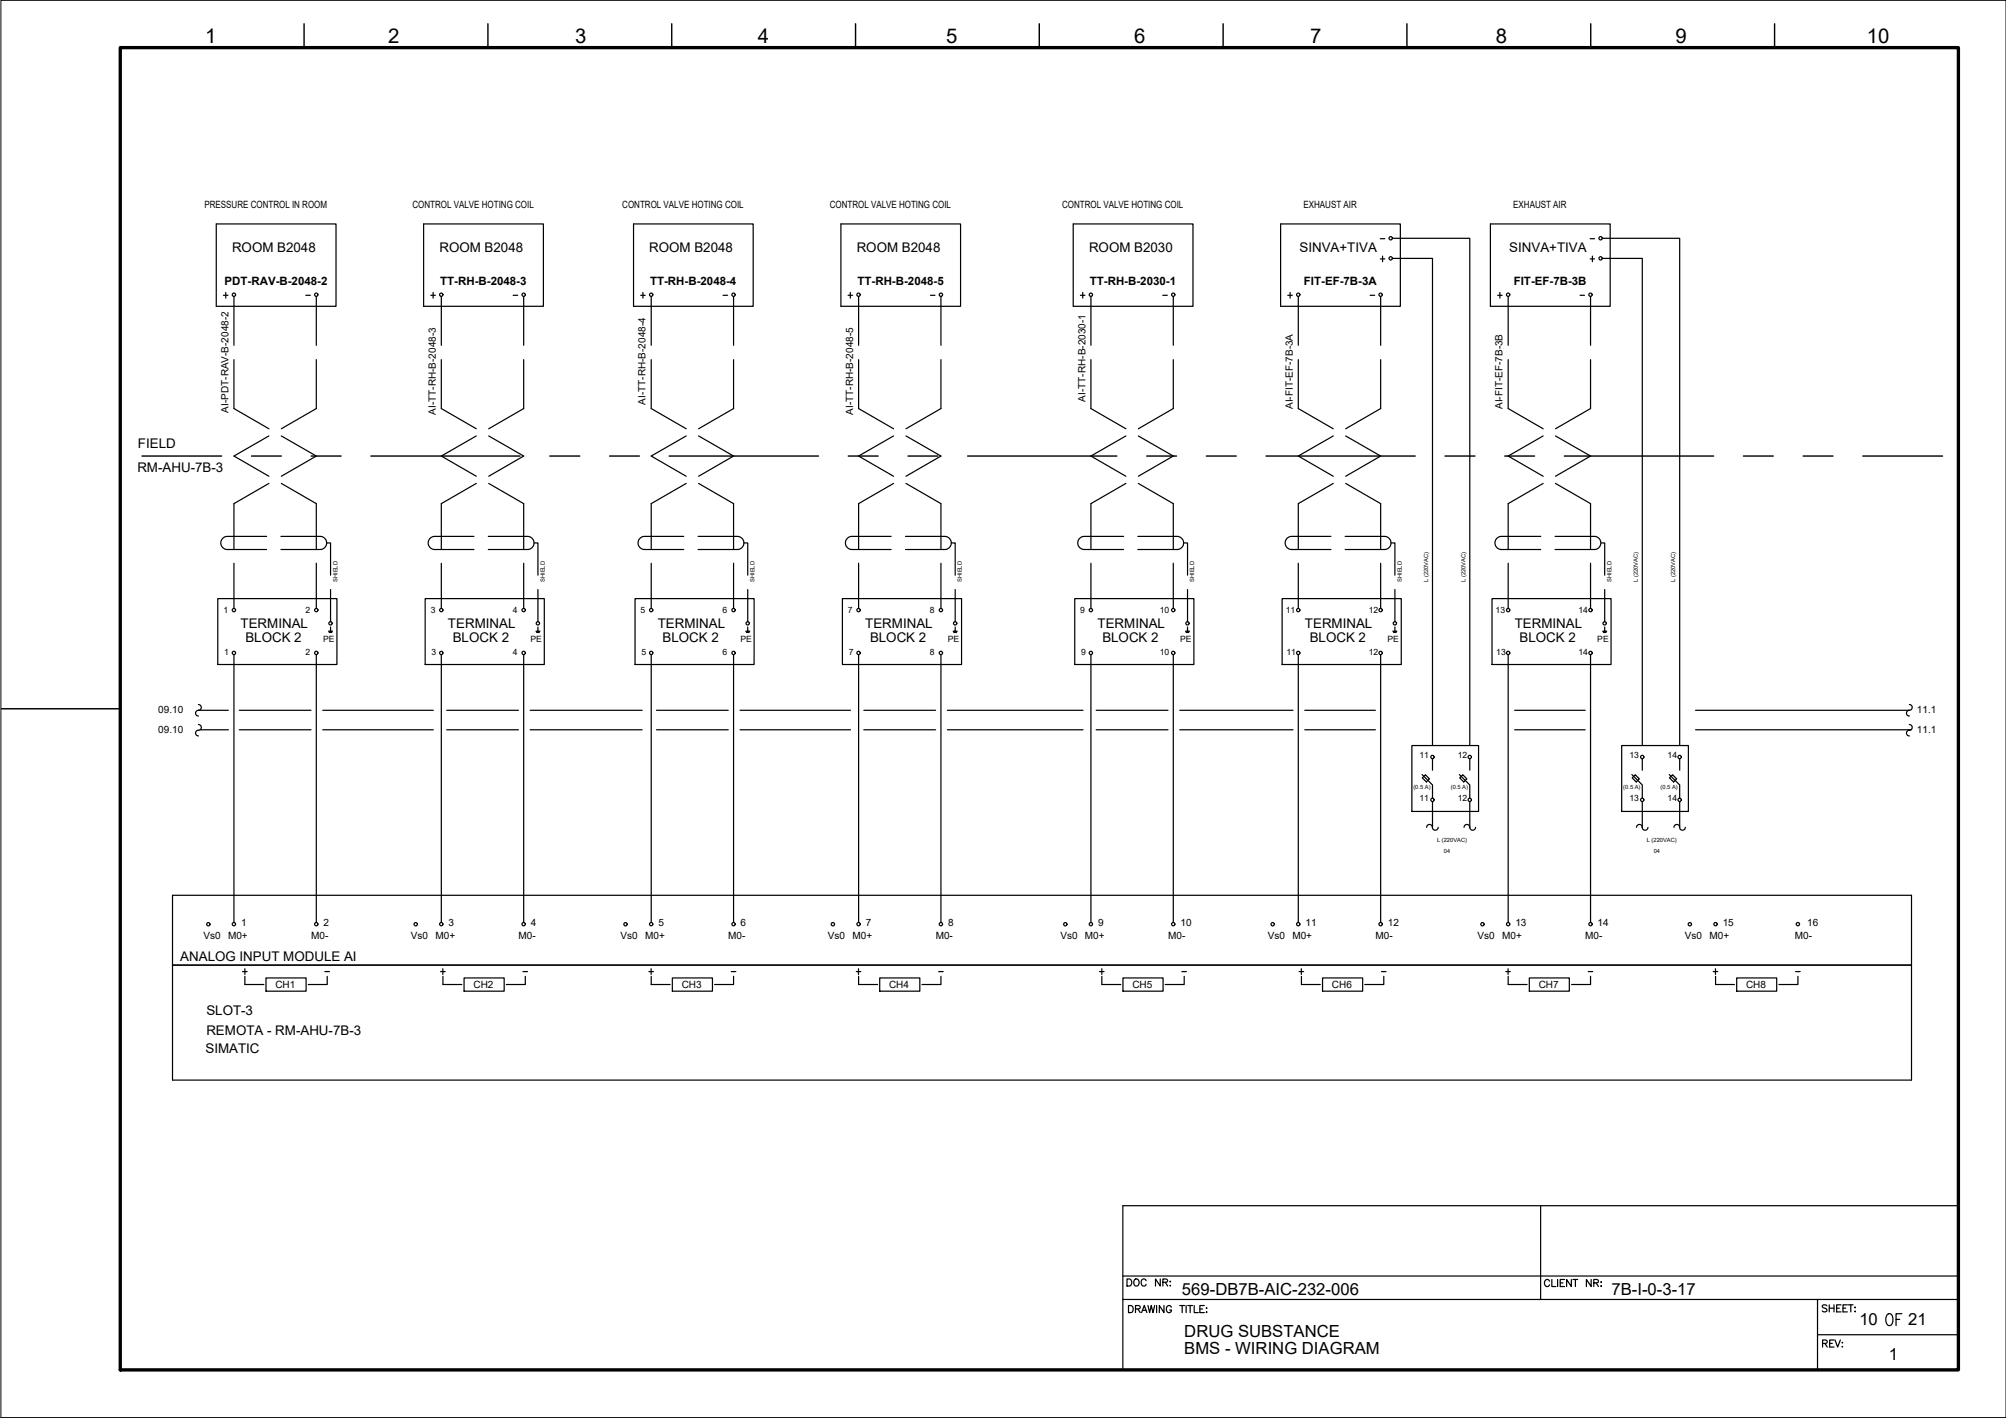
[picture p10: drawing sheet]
<svg xmlns="http://www.w3.org/2000/svg" width="420mm" height="297mm" viewBox="0 0 420 297" stroke-linecap="round" stroke-linejoin="round" font-family="sans-serif">
<!-- layer: G-TTLB-TTLB -->
<path d="M25.2 10h385v277h-385z" fill="none" stroke="#000" stroke-width=".7"/>
<!-- layer: G-TTLB-OTLN -->
<path d="M.2 297h419.9" fill="none" stroke="#000" stroke-width=".21"/>
<!-- layer: G-TTLB-INDX -->
<path d="M63.7 5v5M102.2 5v5M140.7 5v5M179.2 5v5M217.7 5v5M256.2 5v5M294.7 5v5M333.2 5v5M371.7 5v5M.2 148.5h25" fill="none" stroke="#000" stroke-width=".3"/>
<!-- layer: LGSP IA4$0$LG_PLOT -->
<path d="M322.7 252.6v19.6M235.2 267.3h175M235.2 272.2h175M380.7 279.6h29.5M380.7 272.2v14.8M235.2 287h175" fill="none" stroke="#000" stroke-width=".25"/>
<!-- layer: LG_PLOT -->
<g fill="none" stroke="#000" stroke-width=".25">
<path d="M410.2 252.6h-175v34.4M236.4 273.5h.5a.8 .8 0 0 1 .5 .7 .8 .8 0 0 1-.5 .8h-.5zM237.8 274.2l.9-.1 .1-.2v-.3l-1-.1v1.5M238.3 274.2l.5 .8M239.1 275l.6-1.5 .5 1.5M239.3 274.5h.7M240.4 273.5l.4 1.5 .3-1.5 .4 1.5 .4-1.5M242.3 273.5v1.5M243.8 273.5v1.5l-1-1.5v1.5M245.3 273.8a.53 .53 0 0 0-.6-.3 .53 .53 0 0 0-.4 .6v.3a.52 .52 0 0 0 .5 .6 .52 .52 0 0 0 .5-.6h-.3M247.1 273.5h1M247.6 273.5v1.5"/>
<path d="M248.4 273.5v1.5M248.8 273.5h1M249.3 273.5v1.5M250.1 273.5v1.5h.9M251.3 274.2h.6M252.2 273.5h-.9v1.5h.9M252.6 274.1h.2zM252.6 274.9h.2zM324.5 268.4a.54 .54 0 0 0-.6-.4 .54 .54 0 0 0-.4 .6v.4a.54 .54 0 0 0 .4 .5 .54 .54 0 0 0 .6-.4M325 268v1.5h.9M326.2 268v1.5M326.8 268.7h.6"/>
<path d="M327.7 268h-.9v1.5h.9M329.1 268v1.5l-1-1.5v1.5M329.5 268h1M330 268v1.5M333.3 268v1.5l-1-1.5v1.5M333.8 268.7h.9v-.5l-.9-.2v1.5M334.3 268.7l.5 .8M335.3 268.6h.1zM335.4 269.4v.1zM382.7 273.5l-.4-.2-.6 .2 .1 .4 .8 .3 .1 .4a.63 .63 0 0 1-1 0M383.1 273.3v1.5M383.1 274h1"/>
<path d="M384.1 273.3v1.5M384.7 274h.6M385.6 273.3h-.9v1.5h.9M386 274h.6M386.9 273.3h-.9v1.5h.9M387.1 273.3h1M387.6 273.3v1.5M388.5 273.9h.1zM388.5 274.7h.1zM381.7 281.4l.9-.1 .1-.5-1-.1v1.5M382.2 281.4l.5 .8M383.2 281.4h.6"/>
<path d="M384.1 280.7h-.9v1.5h.9M384.3 280.7l.6 1.5 .6-1.5M385.8 281.3h.2zM385.8 282.1h.2z"/>
</g>
<!-- layer: I_LIMIT_LINE -->
<g fill="none" stroke="#000" stroke-width=".3">
<path d="M29.7 95.5h16.7M52.7 95.5h6.2M65.2 95.5h6.2M77.7 95.5h31.2M115.2 95.5h6.2M127.7 95.5h6.2M140.2 95.5h31.2M177.7 95.5h6.2M190.2 95.5h6.2M202.7 95.5h31.2M240.2 95.5h6.2M252.7 95.5h6.2"/>
<path d="M265.2 95.5h31.2M302.7 95.5h6.2M315.2 95.5h6.2M327.7 95.5h31.2M365.2 95.5h6.2M377.7 95.5h6.2M390.2 95.5h16.7"/>
</g>
<!-- layer: 0 -->
<g fill="none" stroke="#000" stroke-width=".25">
<path d="M291.6 54.1h8.4v102.1M291.6 49.9h16.2v106.3M335.6 54.1h8.4v102.1M335.6 49.9h16.2v106.3M41.6 148.8h6.2M41.9 152.9h5.9M50.1 148.8h15.1M50.1 152.9h15.1M67.6 148.8h23.2M67.6 152.9h23.2M93.6 148.8h15M93.6 152.9h15"/>
<path d="M111 148.8h23.5M111 152.9h23.5M137.5 148.8h15M137.5 152.9h15M155 148.8h23.1M155 152.9h23.1M180.9 148.8h15.1M180.9 152.9h15.1M198.4 148.8h28.4M198.4 152.9h28.4M229.6 148.8h15M229.6 152.9h15"/>
<path d="M247.1 148.8h23.7M247.1 152.9h23.7M273.3 148.8h14.8M273.3 152.9h14.8M317.2 148.8h14.8M317.2 152.9h14.8M355.1 148.8h44.8M355.1 152.9h45.2M300 167.9v5.4M307.8 167.9v5.4M344 167.9v5.4M351.8 167.9v5.4"/>
<path d="M400.4 187.5v38.8"/>
</g>
<!-- layer: I_DATA -->
<g fill="none" stroke="#000" stroke-width=".25">
<path d="M45.3 46.9h25.1v17.3h-25.1zM88.7 46.9h25.1v17.3h-25.1zM132.7 46.9h25.1v17.3h-25.1zM176.1 46.9h25.1v17.3h-25.1zM224.8 46.9h25.1v17.3h-25.1zM268.2 46.9h25.1v17.3h-25.1zM289.1 54.2h.9M289.6 53.6v1.2M312.2 46.9h25v17.3h-25zM333.1 54.2h.9M333.5 53.6v1.2M46.8 61.9h1"/>
<path d="M47.3 61.3v1.1M90.2 61.9h1M90.7 61.3v1.1M134.2 61.9h.9M134.7 61.3v1.1M177.6 61.9h1M178.1 61.3v1.1M226.3 61.9h.9M226.8 61.3v1.1M269.7 61.9h1M270.2 61.3v1.1M313.7 61.9h.9"/>
<path d="M314.2 61.3v1.1M45.6 125.4h25v13.8h-25zM68.8 132.2h.8M68.9 132.3h.7M69 132.5h.5M69.2 131.3v.9M89 125.4h25v13.8h-25zM112.3 132.2h.8M112.3 132.3h.7M112.4 132.5h.5M112.7 131.3v.9M133 125.4h24.9v13.8h-24.9z"/>
<path d="M156.2 132.2h.8M156.3 132.3h.7M156.4 132.5h.5M156.6 131.3v.9M176.4 125.4h25v13.8h-25zM199.6 132.2h.9M199.7 132.3h.7M199.8 132.5h.5M200.1 131.3v.9M225.1 125.4h25v13.8h-25zM248.3 132.2h.8M248.4 132.3h.7"/>
<path d="M248.5 132.5h.5M248.7 131.3v.9M268.5 125.4h25v13.8h-25zM291.7 132.2h.9M291.8 132.3h.7M291.9 132.5h.5M292.2 131.3v.9M312.5 125.4h24.9v13.8h-24.9zM335.7 132.2h.8M335.8 132.3h.6M335.9 132.5h.5M336.1 131.3v.9"/>
<path d="M295.7 156.2h14v13.8h-14zM339.7 156.2h13.9v13.8h-13.9zM400.4 187.5h-364.3v38.8h364.3M36.1 202.2h364.3M51.3 206.2h4M55.7 204.9h8.4v2.7h-8.4zM68.5 204.5v1.7h-3.9M92.3 203.5h.9M92.8 202.9v1.2M92.8 204.5v1.7h3.9M97.2 204.9h8.4v2.7h-8.4zM110 204.5v1.7h-4"/>
<path d="M135.9 203.5h1M136.4 202.9v1.2M136.4 204.5v1.7h4M140.8 204.9h8.4v2.7h-8.4zM153.6 204.5v1.7h-3.9M179.8 206.2h4M184.3 204.9h8.4v2.7h-8.4zM197.1 204.5v1.7h-4M230.8 206.2h4M235.2 204.9h8.4v2.7h-8.4zM248 204.5v1.7h-3.9M272.1 203.5h1"/>
<path d="M272.6 202.9v1.2M272.6 204.5v1.7h3.9M277 204.9h8.4v2.7h-8.4zM289.8 204.5v1.7h-3.9M315.4 203.5h.9M315.9 202.9v1.2M315.9 204.5v1.7h3.9M320.3 204.9h8.4v2.7h-8.4zM333.1 204.5v1.7h-3.9M358.8 203.5h1M359.3 202.9v1.2M359.3 204.5v1.7h4"/>
<path d="M363.7 204.9h8.4v2.7h-8.4zM376.6 204.5v1.7h-4"/>
<circle cx="291.3" cy="54.1" r=".35"/>
<circle cx="335.2" cy="54.1" r=".35"/>
<circle cx="49" cy="61.7" r=".35"/>
<circle cx="92.4" cy="61.7" r=".35"/>
<circle cx="136.4" cy="61.7" r=".35"/>
<circle cx="179.8" cy="61.7" r=".35"/>
<circle cx="228.5" cy="61.7" r=".35"/>
<circle cx="271.9" cy="61.7" r=".35"/>
<circle cx="315.9" cy="61.7" r=".35"/>
<circle cx="49" cy="136.8" r=".35"/>
<circle cx="49" cy="127.8" r=".35"/>
<circle cx="66.2" cy="136.8" r=".35"/>
<circle cx="66.2" cy="127.8" r=".35"/>
<circle cx="69.2" cy="130.6" r=".35"/>
<circle cx="92.4" cy="136.8" r=".35"/>
<circle cx="92.4" cy="127.8" r=".35"/>
<circle cx="109.7" cy="136.8" r=".35"/>
<circle cx="109.7" cy="127.8" r=".35"/>
<circle cx="112.7" cy="130.6" r=".35"/>
<circle cx="136.4" cy="136.8" r=".35"/>
<circle cx="136.4" cy="127.8" r=".35"/>
<circle cx="153.6" cy="127.8" r=".35"/>
<circle cx="153.6" cy="136.8" r=".35"/>
<circle cx="156.6" cy="130.6" r=".35"/>
<circle cx="179.8" cy="136.8" r=".35"/>
<circle cx="179.8" cy="127.8" r=".35"/>
<circle cx="197.1" cy="136.8" r=".35"/>
<circle cx="197.1" cy="127.8" r=".35"/>
<circle cx="200.1" cy="130.6" r=".35"/>
<circle cx="228.5" cy="136.8" r=".35"/>
<circle cx="228.5" cy="127.8" r=".35"/>
<circle cx="245.7" cy="127.8" r=".35"/>
<circle cx="245.7" cy="136.8" r=".35"/>
<circle cx="248.7" cy="130.6" r=".35"/>
<circle cx="271.9" cy="127.8" r=".35"/>
<circle cx="271.9" cy="136.8" r=".35"/>
<circle cx="289.2" cy="136.8" r=".35"/>
<circle cx="289.2" cy="127.8" r=".35"/>
<circle cx="292.2" cy="130.6" r=".35"/>
<circle cx="315.9" cy="136.8" r=".35"/>
<circle cx="315.9" cy="127.8" r=".35"/>
<circle cx="333.1" cy="127.8" r=".35"/>
<circle cx="333.1" cy="136.8" r=".35"/>
<circle cx="336.1" cy="130.6" r=".35"/>
<circle cx="300" cy="158.6" r=".35"/>
<circle cx="307.8" cy="158.6" r=".35"/>
<circle cx="344" cy="158.6" r=".35"/>
<circle cx="351.8" cy="158.6" r=".35"/>
<circle cx="300" cy="167.6" r=".35"/>
<circle cx="307.8" cy="167.6" r=".35"/>
<circle cx="344" cy="167.6" r=".35"/>
<circle cx="351.8" cy="167.6" r=".35"/>
<circle cx="43.6" cy="193.6" r=".35"/>
<circle cx="49" cy="193.6" r=".35"/>
<circle cx="66.2" cy="193.6" r=".35"/>
<circle cx="87.1" cy="193.6" r=".35"/>
<circle cx="92.4" cy="193.6" r=".35"/>
<circle cx="109.7" cy="193.6" r=".35"/>
<circle cx="131" cy="193.6" r=".35"/>
<circle cx="136.4" cy="193.6" r=".35"/>
<circle cx="153.6" cy="193.6" r=".35"/>
<circle cx="174.4" cy="193.6" r=".35"/>
<circle cx="179.8" cy="193.6" r=".35"/>
<circle cx="197.1" cy="193.6" r=".35"/>
<circle cx="223.1" cy="193.6" r=".35"/>
<circle cx="228.5" cy="193.6" r=".35"/>
<circle cx="245.7" cy="193.6" r=".35"/>
<circle cx="266.6" cy="193.6" r=".35"/>
<circle cx="271.9" cy="193.6" r=".35"/>
<circle cx="289.2" cy="193.6" r=".35"/>
<circle cx="310.5" cy="193.6" r=".35"/>
<circle cx="315.9" cy="193.6" r=".35"/>
<circle cx="333.1" cy="193.6" r=".35"/>
<circle cx="353.9" cy="193.6" r=".35"/>
<circle cx="359.3" cy="193.6" r=".35"/>
<circle cx="376.6" cy="193.6" r=".35"/>
</g>
<!-- layer: I_TABS -->
<g fill="none" stroke="#000" stroke-width=".25">
<path d="M49 62.1v10.2M49 75.3v10.3l7.3 4.2M66.3 62.1v10.2M66.3 75.3v10.3l-7.4 4.2M92.4 62.1v10.2M92.4 75.3v10.3l7.4 4.2M109.7 62.1v10.2M109.7 75.3v10.3l-7.3 4.2M136.4 62.1v10.2M136.4 75.3v10.3l7.3 4.2M153.6 62.1v10.2M153.6 75.3v10.3l-7.3 4.2"/>
<path d="M179.8 62.1v10.2M179.8 75.3v10.3l7.4 4.2M197.1 62.1v10.2M197.1 75.3v10.3l-7.3 4.2M228.5 62.1v10.2M228.5 75.3v10.3l7.3 4.2M245.7 62.1v10.2M245.7 75.3v10.3l-7.3 4.2M271.9 62.1v10.2M271.9 75.3v10.3l7.4 4.2M289.2 62.1v10.2M289.2 75.3v10.3l-7.3 4.2"/>
<path d="M315.9 62.1v10.2M315.9 75.3v10.3l7.3 4.2M333.1 62.1v10.2M333.1 75.3v10.3l-7.3 4.2M56.3 91.3l-7.3 4.2 7.3 4.3M58.9 91.3l7.4 4.2-7.4 4.3M99.8 91.3l-7.4 4.2 7.4 4.3M102.4 91.3l7.3 4.2-7.3 4.3M143.7 91.3l-7.3 4.2 7.3 4.3M146.3 91.3l7.3 4.2-7.3 4.3M187.2 91.3l-7.4 4.2 7.4 4.3M189.8 91.3l7.3 4.2-7.3 4.3"/>
<path d="M235.8 91.3l-7.3 4.2 7.3 4.3M238.4 91.3l7.3 4.2-7.3 4.3M279.3 91.3l-7.4 4.2 7.4 4.3M281.9 91.3l7.3 4.2-7.3 4.3M323.2 91.3l-7.3 4.2 7.3 4.3M325.8 91.3l7.3 4.2-7.3 4.3M49 118v9.5M55.8 112.4h-8.2a1.38 1.38 0 0 0-1.4 1.3 1.38 1.38 0 0 0 1.4 1.4h8.2M56.3 101.3l-7.3 4.2v9.5M58.8 112.4h8.2a1.38 1.38 0 0 1 1.4 1.3 1.38 1.38 0 0 1-1.4 1.4h-8.2M58.9 101.3l7.4 4.2v9.5M66.3 118v9.5"/>
<path d="M68.4 113.7h.8v6.8M92.4 118v9.5M99.3 112.4h-8.2a1.38 1.38 0 0 0-1.4 1.3 1.38 1.38 0 0 0 1.4 1.4h8.2M99.8 101.3l-7.4 4.2v9.5M102.3 112.4h8.2a1.38 1.38 0 0 1 1.4 1.3 1.38 1.38 0 0 1-1.4 1.4h-8.2M102.4 101.3l7.3 4.2v9.5M109.7 118v9.5M111.9 113.7h.8v6.8M136.4 118v9.5M143.2 112.4h-8.2a1.38 1.38 0 0 0-1.4 1.3 1.38 1.38 0 0 0 1.4 1.4h8.2M143.7 101.3l-7.3 4.2v9.5M146.2 112.4h8.2a1.38 1.38 0 0 1 1.4 1.3 1.38 1.38 0 0 1-1.4 1.4h-8.2"/>
<path d="M146.3 101.3l7.3 4.2v9.5M153.6 118v9.5M155.8 113.7h.8v6.8M179.8 118v9.5M186.6 112.4h-8.1a1.38 1.38 0 0 0-1.4 1.3 1.38 1.38 0 0 0 1.4 1.4h8.1M187.2 101.3l-7.4 4.2v9.5M189.7 112.4h8.2a1.38 1.38 0 0 1 1.3 1.3 1.38 1.38 0 0 1-1.3 1.4h-8.2M189.8 101.3l7.3 4.2v9.5M197.1 118v9.5M199.2 113.7h.9v6.8M228.5 118v9.5M235.3 112.4h-8.2a1.38 1.38 0 0 0-1.4 1.3 1.38 1.38 0 0 0 1.4 1.4h8.2"/>
<path d="M235.8 101.3l-7.3 4.2v9.5M238.3 112.4h8.2a1.38 1.38 0 0 1 1.4 1.3 1.38 1.38 0 0 1-1.4 1.4h-8.2M238.4 101.3l7.3 4.2v9.5M245.7 118v9.5M247.9 113.7h.8v6.8M271.9 118v9.5M278.8 112.4h-8.2a1.38 1.38 0 0 0-1.4 1.3 1.38 1.38 0 0 0 1.4 1.4h8.2M279.3 101.3l-7.4 4.2v9.5M281.7 112.4h8.3a1.38 1.38 0 0 1 1.3 1.3 1.38 1.38 0 0 1-1.3 1.4h-8.3M281.9 101.3l7.3 4.2v9.5M289.2 118v9.5M291.3 113.7h.9v6.8"/>
<path d="M315.9 118v9.5M322.7 112.4h-8.2a1.38 1.38 0 0 0-1.4 1.3 1.38 1.38 0 0 0 1.4 1.4h8.2M323.2 101.3l-7.3 4.2v9.5M325.7 112.4h8.2a1.38 1.38 0 0 1 1.4 1.3 1.38 1.38 0 0 1-1.4 1.4h-8.2M325.8 101.3l7.3 4.2v9.5M333.1 118v9.5M335.3 113.7h.8v6.8M49 137.1v56.1M66.3 137.1v56.1M69.2 123.5v6.7M92.4 137.1v56.1M109.7 137.1v56.1"/>
<path d="M112.7 123.5v6.7M136.4 137.1v56.1M153.6 137.1v56.1M156.6 123.5v6.7M179.8 137.1v56.1M197.1 137.1v56.1M200.1 123.5v6.7M228.5 137.1v56.1M245.7 137.1v56.1M248.7 123.5v6.7M271.9 137.1v56.1M289.2 137.1v56.1"/>
<path d="M292.2 123.5v6.7M315.9 137.1v56.1M333.1 137.1v56.1M336.1 123.5v6.7M41.6 147.6a.64 .64 0 0 1 .6 .7 .64 .64 0 0 1-.9 .5 .6 .6 0 0 0-.3 .7 .6 .6 0 0 0 .6 .5M41.6 151.8a.6 .6 0 0 1 .6 .6 .6 .6 0 0 1-.6 .6M41.6 153a.6 .6 0 0 0-.6 .6 .6 .6 0 0 0 .6 .6M399.9 147.6a.64 .64 0 0 1 .6 .7 .64 .64 0 0 1-.8 .5 .6 .6 0 0 0-.4 .7 .6 .6 0 0 0 .6 .5M399.9 151.8a.6 .6 0 0 1 .6 .6 .6 .6 0 0 1-.6 .6M399.9 153a.6 .6 0 0 0-.6 .6 .6 .6 0 0 0 .6 .6M298.8 173.3a.64 .64 0 0 1 .8-.6 .64 .64 0 0 1 .5 .8 .6 .6 0 0 0 .6 .4 .6 .6 0 0 0 .5-.6M306.6 173.3a.64 .64 0 0 1 .8-.6 .64 .64 0 0 1 .5 .8 .6 .6 0 0 0 .7 .4 .6 .6 0 0 0 .5-.6"/>
<path d="M342.8 173.3a.63 .63 0 0 1 .7-.6 .63 .63 0 0 1 .5 .8 .6 .6 0 0 0 .7 .4 .6 .6 0 0 0 .5-.6M350.6 173.3a.6 .6 0 0 1 .6-.6 .6 .6 0 0 1 .6 .6M351.8 173.3a.6 .6 0 0 0 .6 .6 .6 .6 0 0 0 .6-.6"/>
</g>
<!-- layer: EI-CTRL -->
<path d="M300 158.9v2.4M307.8 158.9v2.4M344 158.9v2.4M351.8 158.9v2.4M297.9 162.2l2.1 2.2v2.8M298.6 162.3l.8 .9-.6 .6-.9-.9zM305.7 162.2l2.1 2.2v2.8M305.7 162.9l.7-.6 .8 .9-.6 .6zM341.8 162.2l2.2 2.2v2.8M342.5 162.3l.9 .9-.7 .6-.8-.9zM349.6 162.2l2.2 2.2v2.8M349.7 162.9l.6-.6 .9 .9-.7 .6z" fill="none" stroke="#000" stroke-width=".25"/>
<!-- layer: 0 -->
<path d="M.2 .1h420v296.9h-420z" fill="none" stroke="#000" stroke-width=".21"/>
<text font-size="5.7" x="394.1" y="279">OF</text>
<text font-size="4.4" x="235.3" y="270.6">DOC NR:</text>
<g font-size="4.3">
<text x="43" y="8.9">1</text>
<text x="81.3" y="8.9">2</text>
<text x="120.5" y="8.9">3</text>
<text x="158.7" y="8.9">4</text>
<text x="198.2" y="8.9">5</text>
<text x="237.5" y="8.9">6</text>
<text x="274.4" y="8.9">7</text>
<text x="313.3" y="8.9">8</text>
<text x="351" y="8.9">9</text>
<text x="391" y="8.9">10</text>
</g>
<g font-size="4">
<text x="49.7" y="205.3">+</text>
<text x="178.5" y="205.3">+</text>
<text x="229.3" y="205.3">+</text>
</g>
<g font-size="3.5">
<text x="247.6" y="271.2">569-DB7B-AIC-232-006</text>
<text x="337.5" y="271.3">7B-I-0-3-17</text>
<text x="248.1" y="280.1">DRUG SUBSTANCE</text>
<text x="389.4" y="277.6">10</text>
<text x="399.7" y="277.6">21</text>
<text x="248.1" y="283.6">BMS - WIRING DIAGRAM</text>
<text x="395.6" y="285">1</text>
</g>
<g font-size="2.8">
<text x="48.6" y="52.8">ROOM B2048</text>
<text x="92" y="52.8">ROOM B2048</text>
<text x="136" y="52.8">ROOM B2048</text>
<text x="179.4" y="52.8">ROOM B2048</text>
<text x="228.1" y="52.8">ROOM B2030</text>
<text x="272.2" y="52.8">SINVA+TIVA</text>
<text x="316.1" y="52.8">SINVA+TIVA</text>
<text x="28.9" y="93.8">FIELD</text>
<text x="28.8" y="99">RM-AHU-7B-3</text>
<text x="50.4" y="131.5">TERMINAL</text>
<text x="93.8" y="131.5">TERMINAL</text>
<text x="137.8" y="131.5">TERMINAL</text>
<text x="181.2" y="131.5">TERMINAL</text>
<text x="229.9" y="131.5">TERMINAL</text>
<text x="273.3" y="131.5">TERMINAL</text>
<text x="317.3" y="131.5">TERMINAL</text>
<text x="51.4" y="134.4">BLOCK 2</text>
<text x="94.8" y="134.4">BLOCK 2</text>
<text x="138.8" y="134.4">BLOCK 2</text>
<text x="182.2" y="134.4">BLOCK 2</text>
<text x="230.9" y="134.4">BLOCK 2</text>
<text x="274.3" y="134.4">BLOCK 2</text>
<text x="318.3" y="134.4">BLOCK 2</text>
<text x="37.8" y="201.3">ANALOG INPUT MODULE AI</text>
<text x="43.2" y="212.6">SLOT-3</text>
<text x="43" y="220.7">SIMATIC</text>
<text x="43.2" y="216.8">REMOTA - RM-AHU-7B-3</text>
</g>
<g font-size="2.6">
<text x="288.2" y="51.2">-</text>
<text x="332.3" y="51.2">-</text>
<text x="63.1" y="63.1">-</text>
<text x="106.5" y="63.1">-</text>
<text x="150.6" y="63.1">-</text>
<text x="194" y="63.1">-</text>
<text x="242.7" y="63.1">-</text>
<text x="286.1" y="63.1">-</text>
<text x="330.2" y="63.1">-</text>
<text x="67" y="204.6">-</text>
<text x="108.7" y="204.6">-</text>
<text x="152.4" y="204.6">-</text>
<text x="195.8" y="204.6">-</text>
<text x="246.6" y="204.6">-</text>
<text x="288.6" y="204.6">-</text>
<text x="331.6" y="204.6">-</text>
<text x="375.4" y="204.6">-</text>
</g>
<g font-size="2.4">
<text x="47" y="59.7">PDT-RAV-B-2048-2</text>
<text x="92.2" y="59.7">TT-RH-B-2048-3</text>
<text x="136.2" y="59.7">TT-RH-B-2048-4</text>
<text x="179.6" y="59.7">TT-RH-B-2048-5</text>
<text x="228.3" y="59.7">TT-RH-B-2030-1</text>
<text x="273.1" y="59.7">FIT-EF-7B-3A</text>
<text x="317.1" y="59.7">FIT-EF-7B-3B</text>
</g>
<g font-size="2.1">
<text x="42.8" y="43.6">PRESSURE CONTROL IN ROOM</text>
<text x="86.4" y="43.6">CONTROL VALVE HOTING COIL</text>
<text x="130.3" y="43.6">CONTROL VALVE HOTING COIL</text>
<text x="173.8" y="43.6">CONTROL VALVE HOTING COIL</text>
<text x="222.4" y="43.6">CONTROL VALVE HOTING COIL</text>
<text x="273" y="43.6">EXHAUST AIR</text>
<text x="316.9" y="43.6">EXHAUST AIR</text>
<text x="47.8" y="86.4" transform="rotate(-90 47.8 86.4)">AI-PDT-RAV-B-2048-2</text>
<text x="91.3" y="86.9" transform="rotate(-90 91.3 86.9)">AI-TT-RH-B-2048-3</text>
<text x="135.2" y="84.8" transform="rotate(-90 135.2 84.8)">AI-TT-RH-B-2048-4</text>
<text x="178.7" y="86.9" transform="rotate(-90 178.7 86.9)">AI-TT-RH-B-2048-5</text>
<text x="227.3" y="84.1" transform="rotate(-90 227.3 84.1)">AI-TT-RH-B-2030-1</text>
<text x="270.8" y="85.7" transform="rotate(-90 270.8 85.7)">AI-FIT-EF-7B-3A</text>
<text x="314.7" y="85.7" transform="rotate(-90 314.7 85.7)">AI-FIT-EF-7B-3B</text>
<text x="33.1" y="149.3">09.10</text>
<text x="401.5" y="149.3">11.1</text>
<text x="33.1" y="153.5">09.10</text>
<text x="401.5" y="153.5">11.1</text>
<text x="42.6" y="196.6">Vs0</text>
<text x="47.8" y="196.6">M0+</text>
<text x="50.5" y="194">1</text>
<text x="65.2" y="196.6">M0-</text>
<text x="67.8" y="194">2</text>
<text x="86" y="196.6">Vs0</text>
<text x="91.2" y="196.6">M0+</text>
<text x="94" y="194">3</text>
<text x="108.6" y="196.6">M0-</text>
<text x="111.2" y="194">4</text>
<text x="130" y="196.6">Vs0</text>
<text x="135.1" y="196.6">M0+</text>
<text x="137.9" y="194">5</text>
<text x="152.5" y="196.6">M0-</text>
<text x="155.1" y="194">6</text>
<text x="173.4" y="196.6">Vs0</text>
<text x="178.6" y="196.6">M0+</text>
<text x="181.4" y="194">7</text>
<text x="196" y="196.6">M0-</text>
<text x="198.6" y="194">8</text>
<text x="222.1" y="196.6">Vs0</text>
<text x="227.2" y="196.6">M0+</text>
<text x="230" y="194">9</text>
<text x="244.7" y="196.6">M0-</text>
<text x="247.2" y="194">10</text>
<text x="265.5" y="196.6">Vs0</text>
<text x="270.7" y="196.6">M0+</text>
<text x="273.5" y="194">11</text>
<text x="288.1" y="196.6">M0-</text>
<text x="290.7" y="194">12</text>
<text x="309.5" y="196.6">Vs0</text>
<text x="314.6" y="196.6">M0+</text>
<text x="317.4" y="194">13</text>
<text x="332" y="196.6">M0-</text>
<text x="334.6" y="194">14</text>
<text x="352.9" y="196.6">Vs0</text>
<text x="358.1" y="196.6">M0+</text>
<text x="360.8" y="194">15</text>
<text x="376" y="196.6">M0-</text>
<text x="378.5" y="194">16</text>
<text x="57.7" y="207">CH1</text>
<text x="99.2" y="207">CH2</text>
<text x="142.8" y="207">CH3</text>
<text x="186.2" y="207">CH4</text>
<text x="237.2" y="207">CH5</text>
<text x="279" y="207">CH6</text>
<text x="322.3" y="207">CH7</text>
<text x="365.7" y="207">CH8</text>
</g>
<g font-size="1.8">
<text x="46.8" y="128.4">1</text>
<text x="64" y="128.4">2</text>
<text x="90.2" y="128.4">3</text>
<text x="107.4" y="128.4">4</text>
<text x="134.2" y="128.4">5</text>
<text x="151.3" y="128.4">6</text>
<text x="177.6" y="128.4">7</text>
<text x="194.8" y="128.4">8</text>
<text x="226.3" y="128.4">9</text>
<text x="242.9" y="128.4">10</text>
<text x="269.3" y="128.4">11</text>
<text x="286.7" y="128.4">12</text>
<text x="313.3" y="128.4">13</text>
<text x="330.6" y="128.4">14</text>
<text x="47" y="137.2">1</text>
<text x="64" y="137.3">2</text>
<text x="67.7" y="134.6">PE</text>
<text x="90.4" y="137.2">3</text>
<text x="107.4" y="137.3">4</text>
<text x="111.1" y="134.6">PE</text>
<text x="134.3" y="137.2">5</text>
<text x="151.3" y="137.3">6</text>
<text x="155.1" y="134.6">PE</text>
<text x="177.8" y="137.2">7</text>
<text x="194.8" y="137.3">8</text>
<text x="198.5" y="134.6">PE</text>
<text x="226.4" y="137.2">9</text>
<text x="242.9" y="137.3">10</text>
<text x="247.2" y="134.6">PE</text>
<text x="269.5" y="137.2">11</text>
<text x="286.7" y="137.3">12</text>
<text x="290.6" y="134.6">PE</text>
<text x="313.4" y="137.2">13</text>
<text x="330.6" y="137.3">14</text>
<text x="334.6" y="134.6">PE</text>
<text x="297.3" y="158.9">11</text>
<text x="305.4" y="158.9">12</text>
<text x="341.3" y="158.9">13</text>
<text x="349.3" y="158.9">14</text>
<text x="297.3" y="167.9">11</text>
<text x="305.4" y="167.9">12</text>
<text x="341.3" y="167.9">13</text>
<text x="349.3" y="167.9">14</text>
</g>
<g font-size="1.2">
<text x="70.7" y="121.9" transform="rotate(-90 70.7 121.9)">SHIELD</text>
<text x="114.1" y="121.9" transform="rotate(-90 114.1 121.9)">SHIELD</text>
<text x="158.1" y="121.9" transform="rotate(-90 158.1 121.9)">SHIELD</text>
<text x="201.5" y="121.9" transform="rotate(-90 201.5 121.9)">SHIELD</text>
<text x="250.1" y="121.9" transform="rotate(-90 250.1 121.9)">SHIELD</text>
<text x="293.6" y="121.9" transform="rotate(-90 293.6 121.9)">SHIELD</text>
<text x="299.1" y="121.9" transform="rotate(-90 299.1 121.9)">L (220VAC)</text>
<text x="306.9" y="121.9" transform="rotate(-90 306.9 121.9)">L (220VAC)</text>
<text x="337.5" y="121.9" transform="rotate(-90 337.5 121.9)">SHIELD</text>
<text x="343" y="121.9" transform="rotate(-90 343 121.9)">L (220VAC)</text>
<text x="350.9" y="121.9" transform="rotate(-90 350.9 121.9)">L (220VAC)</text>
<text x="296" y="165.3">(0.5 A)</text>
<text x="303.9" y="165.3">(0.5 A)</text>
<text x="340" y="165.3">(0.5 A)</text>
<text x="347.8" y="165.3">(0.5 A)</text>
<text x="301" y="176.3">L (220VAC)</text>
<text x="302.4" y="178.7">04</text>
<text x="344.9" y="176.3">L (220VAC)</text>
<text x="346.4" y="178.7">04</text>
</g>
</svg>
